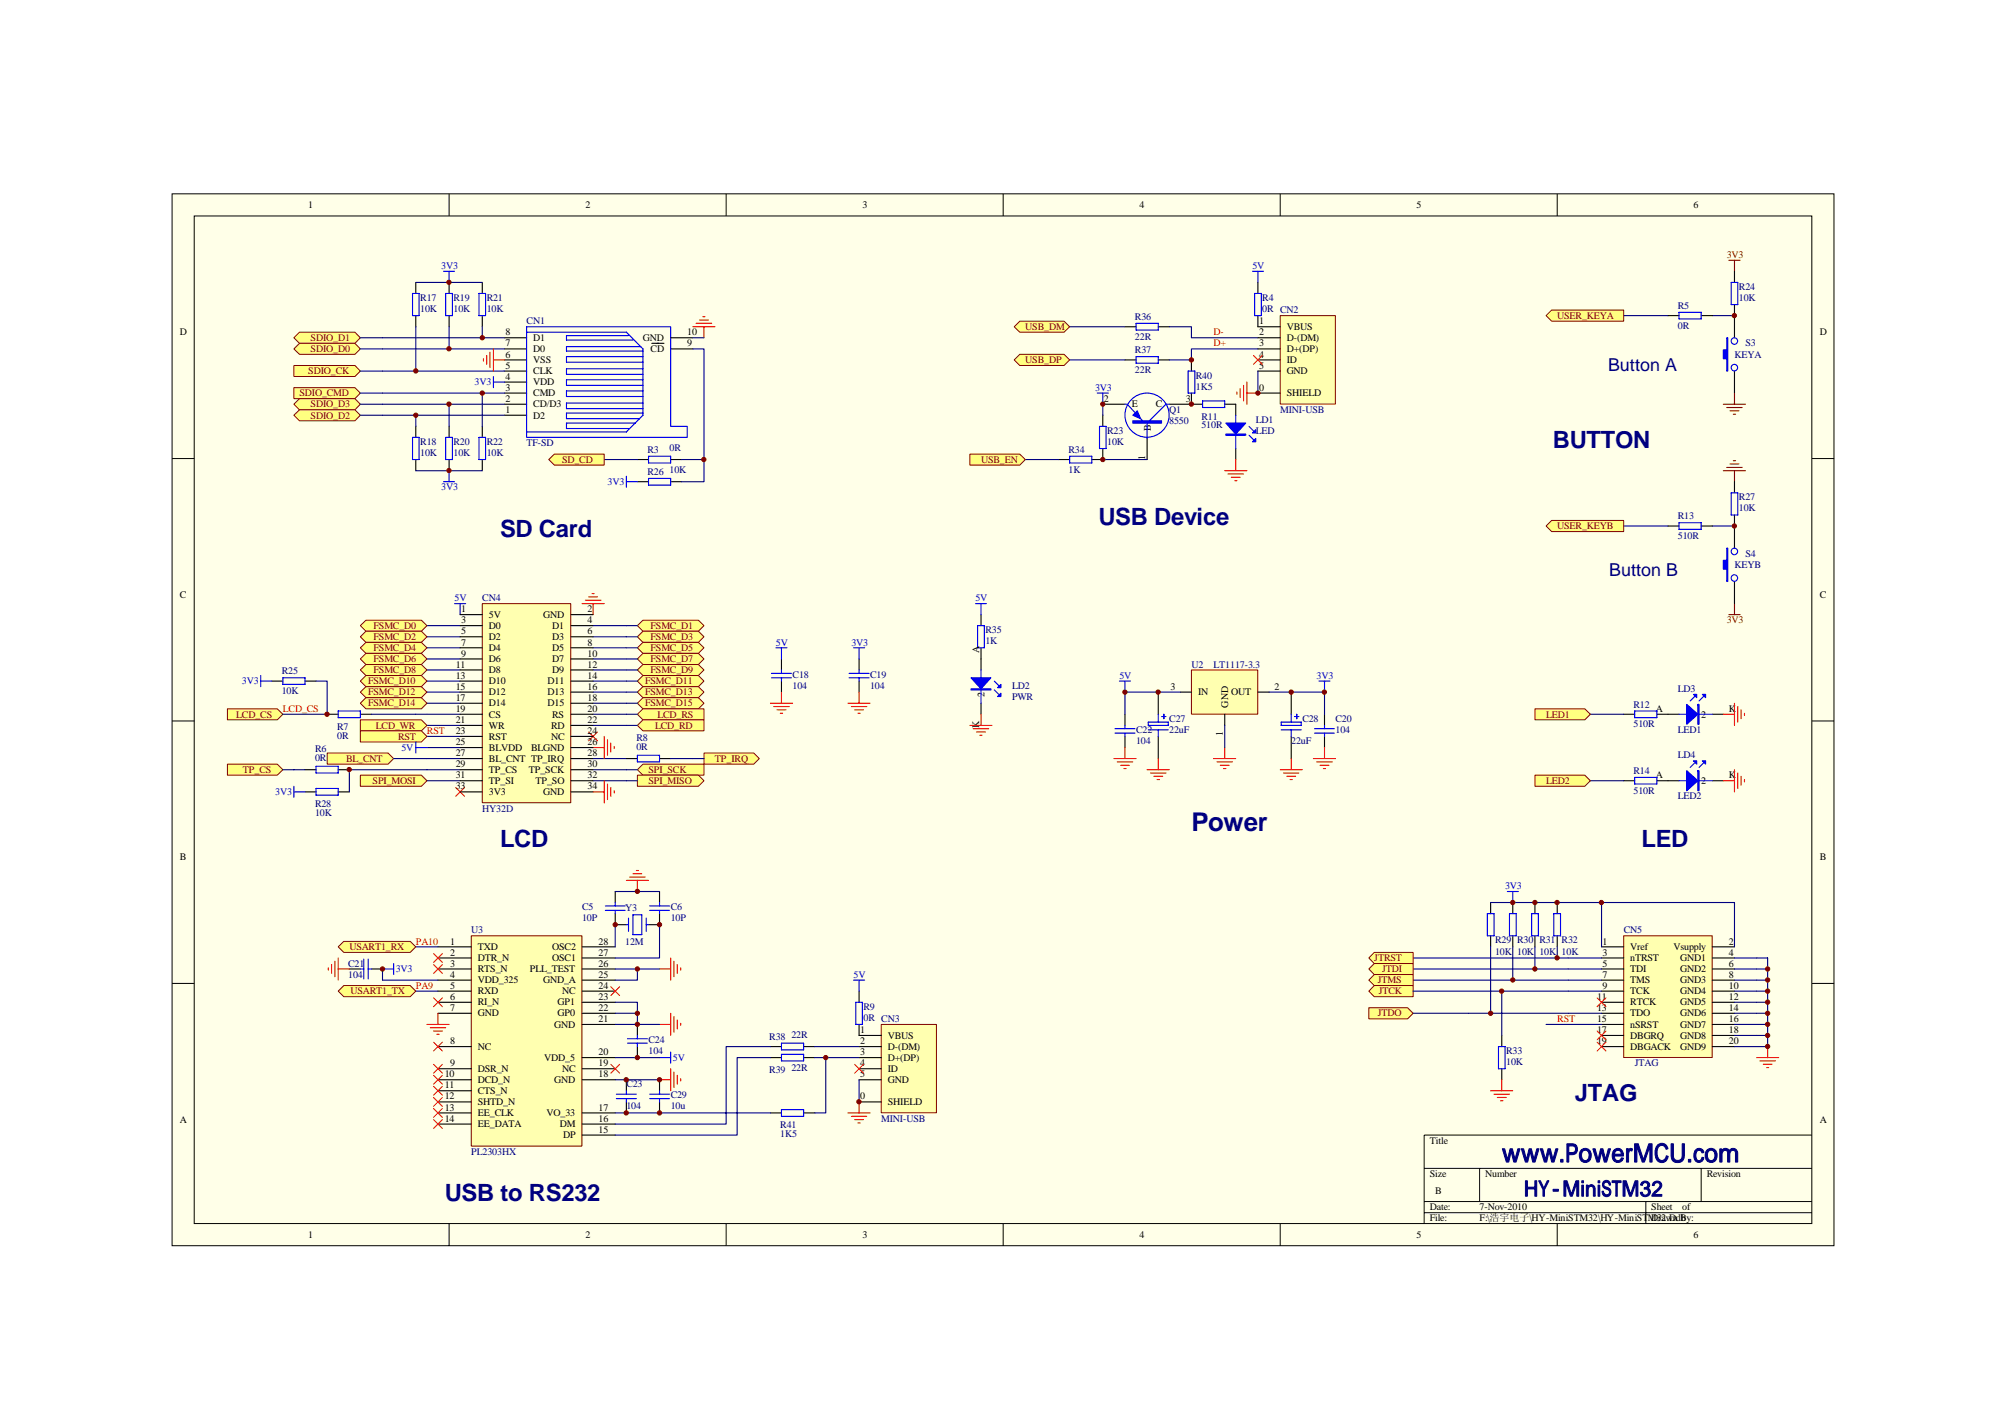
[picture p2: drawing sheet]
<svg xmlns="http://www.w3.org/2000/svg" width="297mm" height="210mm" viewBox="0 0 297 210" stroke-linecap="round" stroke-linejoin="round" font-family="sans-serif">
<path d="M25.5 28.7h246.1v155.8h-246.1z" fill="#ffffe8"/>
<g fill="none" stroke="#000" stroke-width=".15">
<path d="M25.5 28.7h246.1v155.8h-246.1zM28.8 32h239.5v149.2h-239.5zM66.5 28.7v3.3M107.5 28.7v3.3M148.5 28.7v3.3M189.6 28.7v3.3M230.6 28.7v3.3M25.5 67.9h3.3M268.3 67.9h3.3M25.5 106.8h3.3M268.3 106.8h3.3M25.5 145.6h3.3"/>
<path d="M268.3 145.6h3.3M210.9 173h57.4M210.9 177.9h57.4M210.9 179.6h57.4M219.1 173v4.9M243.7 177.9v3.3M251.9 173v4.9M268.3 168.1h-57.4v13.1M66.5 181.2v3.3M107.5 181.2v3.3M148.5 181.2v3.3M189.6 181.2v3.3"/>
<path d="M230.6 181.2v3.3"/>
</g>
<path d="M240.5 138.6h13v18h-13z" fill="#ffffb0"/>
<path d="M240.4 138.6h13.1v18h-13.1z" fill="none" stroke="#800000" stroke-width=".15"/>
<g fill="none" stroke="#000" stroke-width=".16">
<path d="M220.7 133.6v1.7M220.7 138.6v1.6M224 133.6v1.7M224 138.6v1.6M227.3 133.6v1.7M227.3 138.6v1.6M230.6 133.6v1.7M230.6 138.6v1.6M222.4 153.3v1.7M222.4 158.3v1.6M237.1 140.2h3.3M237.1 141.9h3.3"/>
<path d="M237.1 143.5h3.3M237.1 145.1h3.3M237.1 146.8h3.3M237.1 148.4h3.3M237.1 150.1h3.3M237.1 151.7h3.3M237.1 153.3h3.3M237.1 155h3.3M253.6 140.2h3.2M253.6 141.9h3.2M253.6 143.5h3.2M253.6 145.1h3.2"/>
<path d="M253.6 146.8h3.2M253.6 148.4h3.2M253.6 150.1h3.2M253.6 151.7h3.2M253.6 153.3h3.2M253.6 155h3.2"/>
</g>
<g fill="none" stroke="#000080" stroke-width=".16">
<path d="M230.6 133.6h26.2v6.6M237.1 133.6v6.6M209.3 141.9h21.3M209.3 143.5h18M209.3 145.1h14.7M209.3 150.1h8.1M224 140.2v4.9h13.1M227.3 140.2v3.3h9.8M228.9 151.7h8.2M230.6 140.2v1.7h6.5M232.2 146.8h4.9M232.2 150.1h4.9"/>
<path d="M256.8 141.9h4.9v13.1h-4.9M256.8 143.5h4.9M256.8 145.1h4.9M256.8 146.8h4.9M256.8 148.4h4.9M256.8 150.1h4.9M256.8 151.7h4.9M256.8 153.3h4.9"/>
</g>
<path d="M260.1 156.6h3.3M260.6 157.1h2.3M261.1 157.6h1.3M261.6 158.1h.3M261.7 155v1.6" fill="none" stroke="#f00" stroke-width=".16"/>
<path d="M220.2 135.3h1v3.3h-1zM223.2 132h1.6M223.5 135.3h1v3.3h-1zM224 132v1.6M226.8 135.3h1v3.3h-1zM230.1 135.3h1v3.3h-1zM221.9 155h1v3.3h-1z" fill="none" stroke="#00f" stroke-width=".16"/>
<g fill="#ffff80" stroke="#800000" stroke-width=".15">
<path d="M203.5 141h5.8v1.7h-5.8l-.8-.8z" fill-rule="evenodd"/>
<path d="M203.5 142.7h5.8v1.6h-5.8l-.8-.8z" fill-rule="evenodd"/>
<path d="M203.5 144.3h5.8v1.6h-5.8l-.8-.8z" fill-rule="evenodd"/>
<path d="M203.5 145.9h5.8v1.7h-5.8l-.8-.8z" fill-rule="evenodd"/>
<path d="M202.7 149.2h5.7l.9 .9-.9 .8h-5.7z" fill-rule="evenodd"/>
</g>
<path d="M236.5 147.8l1.3 1.3M236.5 152.7l1.3 1.3M236.5 154.3l1.3 1.3M237.8 147.8l-1.3 1.3M237.8 152.7l-1.3 1.3M237.8 154.3l-1.3 1.3" fill="none" stroke="#f00" stroke-width=".15"/>
<g fill="none" stroke="#800000" stroke-width=".16">
<path d="M256 38.5h1.7M256.8 38.5v1.7M255.2 59.9h3.3M256.8 58.2v1.7M255.2 69.7h3.3M255.7 69.2h2.3M255.7 60.3h2.3M256.2 68.7h1.3M256.2 60.8h1.3M256.7 68.2h.3M256.7 61.3h.3M256.8 69.7v1.6"/>
<path d="M256 91h1.7M256.8 89.4v1.6"/>
</g>
<path d="M240.4 46.7h6.6M240.4 77.9h6.6" fill="none" stroke="#000080" stroke-width=".16"/>
<g fill="#ffff80" stroke="#800000" stroke-width=".15">
<path d="M228.9 46.7l.9-.8h10.6v1.7h-10.6z" fill-rule="evenodd"/>
<path d="M228.9 77.9l.9-.8h10.6v1.6h-10.6z" fill-rule="evenodd"/>
</g>
<g fill="none" stroke="#000080" stroke-width=".16">
<path d="M253.6 46.7h3.2M253.6 77.9h3.2M63.2 92.6h4.9M63.2 94.3h4.9M63.2 95.9h4.9M63.2 97.6h4.9M63.2 99.2h4.9M87.8 92.6h4.9M87.8 94.3h4.9M87.8 95.9h4.9M87.8 97.6h4.9M87.8 99.2h4.9"/>
<path d="M61.6 105.8h6.5M63.2 100.9h4.9M63.2 102.5h4.9M63.2 104.1h4.9M63.2 107.4h4.9M63.2 109.1h4.9M63.2 112.3h4.9M63.2 114h4.9M63.2 115.6h4.9M87.8 100.9h4.9M87.8 102.5h4.9M87.8 104.1h4.9"/>
<path d="M87.8 105.8h4.9M87.8 107.4h4.9M87.8 112.3h4.9M87.8 114h4.9M87.8 115.6h4.9M220.7 133.6h9.9M209.3 146.8h22.9M217.4 150.1h14.8M220.7 140.2v9.9M222.4 146.8v6.5"/>
</g>
<path d="M247 46.7h1.6M251.9 46.7h1.7M256.8 40.2v1.6M256.8 45.1v4.9M256.8 54.9v3.3M247 77.9h1.6M251.9 77.9h1.7M256.8 71.3v1.7M256.8 76.3v4.9M256.8 86.1v3.3M40.2 100.9h1.7M45.2 100.9h1.6" fill="none" stroke="#000" stroke-width=".16"/>
<g fill="none" stroke="#00f" stroke-width=".16">
<path d="M248.6 46.2h3.3v1h-3.3zM256.3 41.8h1v3.3h-1zM248.6 77.4h3.3v1h-3.3zM256.3 73h1v3.3h-1zM38.6 100v1.7M38.6 100.9h1.6M41.9 100.4h3.3v.9h-3.3z"/>
<circle cx="256.8" cy="50.5" r=".48"/>
<circle cx="256.8" cy="54.4" r=".48"/>
<circle cx="256.8" cy="85.6" r=".48"/>
<circle cx="256.8" cy="81.7" r=".48"/>
</g>
<g fill="#00f" stroke="#00f" stroke-width=".16">
<path d="M255.7 50h.1v4.9h-.1v-1.8h-.5v-1.3h.5z" fill-rule="evenodd"/>
<path d="M255.7 81.2h.1v4.9h-.1v-1.8h-.5v-1.3h.5z" fill-rule="evenodd"/>
</g>
<g fill="none" stroke="#f00" stroke-width=".16">
<path d="M86.2 89.4h3.3M86.7 88.9h2.3M87.2 88.4h1.3M87.7 87.9h.3M87.8 89.4v1.6M87.8 117.3h1.7M89.5 115.6v3.3M90 116.1v2.3M90.4 116.6v1.3M90.9 117.1v.3M222.4 159.9v1.6M220.7 161.5h3.3"/>
<path d="M221.2 162h2.3M221.7 162.5h1.3M222.2 163h.3"/>
</g>
<path d="M67.3 89.4h1.7M68.1 89.4v1.6" fill="none" stroke="#0000bf" stroke-width=".16"/>
<path d="M48.4 111.5h9.1l.8 .8-.8 .9h-9.1z" fill-rule="evenodd" fill="#ffff80" stroke="#800000" stroke-width=".15"/>
<path d="M58.3 112.3h4.9" fill="none" stroke="#000080" stroke-width=".16"/>
<path d="M33.7 113.2h7.4l.8 .8-.8 .8h-7.4z" fill-rule="evenodd" fill="#ffff80" stroke="#800000" stroke-width=".15"/>
<path d="M45.2 117.3h1.6M45.2 114h1.6M50.1 117.3h1.6M50.1 114h1.6" fill="none" stroke="#000" stroke-width=".16"/>
<path d="M43.5 116.4v1.7M43.5 117.3h1.7M46.8 113.5h3.3v1h-3.3zM46.8 116.8h3.3v1h-3.3z" fill="none" stroke="#00f" stroke-width=".16"/>
<path d="M41.9 114h3.3M63.2 114h-11.5v3.3" fill="none" stroke="#000080" stroke-width=".16"/>
<path d="M53.4 114.8h9l.8 .8-.8 .8h-9z" fill-rule="evenodd" fill="#ffff80" stroke="#800000" stroke-width=".15"/>
<path d="M92.7 112.3h1.7M97.7 112.3h1.6" fill="none" stroke="#000" stroke-width=".16"/>
<path d="M94.4 111.8h3.3v1h-3.3z" fill="none" stroke="#00f" stroke-width=".16"/>
<g fill="#ffff80" stroke="#800000" stroke-width=".15">
<path d="M104.2 111.5h7.4l.8 .8-.8 .9h-7.4z" fill-rule="evenodd"/>
<path d="M94.4 114l.8-.8h9v1.6h-9z" fill-rule="evenodd"/>
<path d="M94.4 114.8h9l.8 .8-.8 .8h-9z" fill-rule="evenodd"/>
</g>
<path d="M92.7 115.6h1.7M92.7 114h1.7" fill="none" stroke="#000080" stroke-width=".16"/>
<path d="M33.7 105h7.4l.8 .8-.8 .8h-7.4z" fill-rule="evenodd" fill="#ffff80" stroke="#800000" stroke-width=".15"/>
<path d="M48.4 105.8h1.7M53.4 105.8h1.6" fill="none" stroke="#000" stroke-width=".16"/>
<path d="M50.1 105.3h3.3v1h-3.3z" fill="none" stroke="#00f" stroke-width=".16"/>
<g fill="#ffff80" stroke="#800000" stroke-width=".15">
<path d="M53.4 92.6l.8-.8h8.2l.8 .8-.8 .9h-8.2z" fill-rule="evenodd"/>
<path d="M54.2 93.5h8.2l.8 .8-.8 .8h-8.2l-.8-.8z" fill-rule="evenodd"/>
<path d="M53.4 95.9l.8-.8h8.2l.8 .8-.8 .9h-8.2z" fill-rule="evenodd"/>
<path d="M53.4 97.6l.8-.8h8.2l.8 .8-.8 .8h-8.2z" fill-rule="evenodd"/>
<path d="M53.4 99.2l.8-.8h8.2l.8 .8-.8 .8h-8.2z" fill-rule="evenodd"/>
<path d="M53.4 100.9l.8-.9h8.2l.8 .9-.8 .8h-8.2z" fill-rule="evenodd"/>
<path d="M53.4 102.5l.8-.8h8.2l.8 .8-.8 .8h-8.2z" fill-rule="evenodd"/>
<path d="M54.2 103.3h8.2l.8 .8-.8 .9h-8.2l-.8-.9z" fill-rule="evenodd"/>
<path d="M94.4 92.6l.8-.8h8.2l.8 .8-.8 .9h-8.2z" fill-rule="evenodd"/>
<path d="M94.4 94.3l.8-.8h8.2l.8 .8-.8 .8h-8.2z" fill-rule="evenodd"/>
<path d="M94.4 95.9l.8-.8h8.2l.8 .8-.8 .9h-8.2z" fill-rule="evenodd"/>
<path d="M94.4 97.6l.8-.8h8.2l.8 .8-.8 .8h-8.2z" fill-rule="evenodd"/>
<path d="M94.4 99.2l.8-.8h8.2l.8 .8-.8 .8h-8.2z" fill-rule="evenodd"/>
<path d="M94.4 100.9l.8-.9h8.2l.8 .9-.8 .8h-8.2z" fill-rule="evenodd"/>
<path d="M94.4 102.5l.8-.8h8.2l.8 .8-.8 .8h-8.2z" fill-rule="evenodd"/>
<path d="M95.2 103.3h8.2l.8 .8-.8 .9h-8.2l-.8-.9z" fill-rule="evenodd"/>
<path d="M94.4 105.8l.8-.8h9v1.6h-9z" fill-rule="evenodd"/>
<path d="M94.4 107.4l.8-.8h9v1.6h-9z" fill-rule="evenodd"/>
<path d="M53.4 106.6h9l.8 .8-.8 .8h-9z" fill-rule="evenodd"/>
<path d="M53.4 108.2h9l.8 .9-.8 .8h-9z" fill-rule="evenodd"/>
</g>
<g fill="none" stroke="#000080" stroke-width=".16">
<path d="M102.6 51.7h1.6v16.4h-3.3M102.6 50h1.6M89.5 68.1h4.9M92.7 92.6h1.7M92.7 94.3h1.7M92.7 95.9h1.7M92.7 97.6h1.7M92.7 99.2h1.7M46.8 100.9h1.6v4.9h-6.5M55 105.8h6.6M63.2 110.7h4.9M92.7 105.8h1.7"/>
<path d="M92.7 100.9h1.7M92.7 102.5h1.7M92.7 104.1h1.7M92.7 107.4h1.7M102.6 112.3h1.6"/>
</g>
<path d="M102.6 48.4h3.3M103.1 47.9h2.3M103.6 47.4h1.3M104.1 46.9h.3M104.2 48.4v1.6M87.8 110.7h1.7M89.5 109.1v3.2M90 109.5v2.3M90.4 110v1.4M90.9 110.5v.3" fill="none" stroke="#f00" stroke-width=".16"/>
<g fill="none" stroke="#00f" stroke-width=".16">
<path d="M78 48.4h21.3v14.7h2.5v1.7h-23.8zM78 49.2h14.7l2.5 2.5v9.8l-2.5 2.5h-14.7M93.1 49.7h-9.2v.7h9.8M94.9 51.3h-11v.7h11.3M95.2 52.8h-11.3v.8h11.3M95.2 54.6h-11.3v.8h11.3M95.2 56.2h-11.3v.9h11.3M95.2 57.9h-11.3v.8h11.3M95.2 59.7h-11.3v.8h11.3M94.1 62.7h-10.2v.8h9.2M95.2 61.2h-11.3v.8h10.8M96 67.6h3.3v1h-3.3z"/>
<path d="M61.6 109.9v1.6M61.6 110.7h1.6"/>
</g>
<path d="M87.2 108.4l1.3 1.3M88.5 108.4l-1.3 1.3" fill="none" stroke="#f00" stroke-width=".15"/>
<g fill="none" stroke="#000" stroke-width=".16">
<path d="M74.7 59.9h3.3M74.7 58.2h3.3M74.7 56.6h3.3M74.7 54.9h3.3M74.7 53.3h3.3M74.7 51.7h3.3M74.7 50h3.3M96.5 50.8h1.8M99.3 51.7h3.3M99.3 50h3.3M74.7 61.5h3.3M94.4 68.1h1.6"/>
<path d="M99.3 68.1h1.6"/>
</g>
<path d="M81.3 68.1l.8-.9h7.4v1.7h-7.4z" fill-rule="evenodd" fill="#ffff80" stroke="#800000" stroke-width=".15"/>
<path d="M94.4 71.3h1.6M99.3 71.3h1.6" fill="none" stroke="#000" stroke-width=".16"/>
<path d="M92.7 70.5v1.7M92.7 71.3h1.7M96 70.8h3.3v1h-3.3z" fill="none" stroke="#00f" stroke-width=".16"/>
<path d="M104.2 68.1v3.2h-3.3" fill="none" stroke="#000080" stroke-width=".16"/>
<g fill="#ffff80" stroke="#800000" stroke-width=".15">
<path d="M43.5 50l.8-.8h8.3l.8 .8-.8 .8h-8.3z" fill-rule="evenodd"/>
<path d="M44.3 50.8h8.3l.8 .9-.8 .8h-8.3l-.8-.8z" fill-rule="evenodd"/>
<path d="M43.5 54.1h9.1l.8 .8-.8 .9h-9.1z" fill-rule="evenodd"/>
<path d="M43.5 57.4h9.1l.8 .8-.8 .8h-9.1z" fill-rule="evenodd"/>
<path d="M43.5 59.9l.8-.9h8.3l.8 .9-.8 .8h-8.3z" fill-rule="evenodd"/>
<path d="M43.5 61.5l.8-.8h8.3l.8 .8-.8 .8h-8.3z" fill-rule="evenodd"/>
</g>
<g fill="none" stroke="#000080" stroke-width=".16">
<path d="M53.4 50h21.3M53.4 51.7h21.3M53.4 54.9h21.3M53.4 58.2h21.3M53.4 59.9h21.3M61.6 41.8h9.8M61.6 48.4v6.5M66.5 48.4v3.3M66.5 59.9v3.2M71.4 48.4v1.6M71.4 58.2v4.9M173.1 48.4h3.3v1.6h9.9"/>
<path d="M186.3 51.7h-9.9v1.6h-3.3M53.4 61.5h21.3M61.6 69.7h9.8M61.6 61.5v1.6M151.8 68.1h4.9"/>
</g>
<g fill="none" stroke="#000" stroke-width=".16">
<path d="M61.6 41.8v1.7M61.6 46.7v1.7M66.5 41.8v1.7M66.5 46.7v1.7M71.4 41.8v1.7M71.4 46.7v1.7M163.3 59.9h3.3M166.6 48.4h1.6M166.6 53.3h1.6M171.5 48.4h1.6M171.5 53.3h1.6M176.4 53.3v1.6"/>
<path d="M176.4 58.2v1.7h-3.3M61.6 63.1v1.7M61.6 68.1v1.6M66.5 63.1v1.7M66.5 68.1v1.6M71.4 63.1v1.7M71.4 68.1v1.6M156.7 68.1h1.7M161.7 68.1h1.6M169.9 64.8v3.3"/>
</g>
<g fill="none" stroke="#00f" stroke-width=".16">
<path d="M61.1 43.5h1v3.2h-1zM65.7 40.2h1.6M66 43.5h1v3.2h-1zM66.5 40.2v1.6M70.9 43.5h1v3.2h-1zM73.1 55.8v1.6M73.1 56.6h1.6M162.5 58.2h1.6M163.3 58.2v1.7M166.6 59.9h.3l2.3 2.4M168.2 47.9h3.3v1h-3.3zM168.2 52.8h3.3v1h-3.3z"/>
<path d="M173.1 59.9h-.4l-2.5 2.4M175.9 54.9h1v3.3h-1zM185.5 40.2h1.6M186.3 40.2v1.6M61.1 64.8h1v3.3h-1zM65.7 71.3h1.6M66 64.8h1v3.3h-1zM66.5 69.7v1.6M70.9 64.8h1v3.3h-1zM158.4 67.6h3.3v1h-3.3zM169.9 62.7v2.2"/>
<circle cx="169.8" cy="61.5" r="3.3"/>
</g>
<path d="M71.6 53.1v.4M72.1 52.6v1.4M72.6 52.2v2.2M73.1 51.7v3.2M73.1 53.3h1.6M183.2 58.1v.3M183.6 57.6v1.3M184.1 57.1v2.3M184.6 56.6v3.3M184.6 58.2h1.7" fill="none" stroke="#f00" stroke-width=".16"/>
<g fill="#00f" stroke="#00f" stroke-width=".16">
<path d="M167.7 61.5l.7-.7 .5 1.2z"/>
<path d="M167.7 62.3h4.3v.4h-4.3z" fill-rule="evenodd"/>
</g>
<path d="M143.6 67.2h7.4l.8 .9-.8 .8h-7.4z" fill-rule="evenodd" fill="#ffff80" stroke="#800000" stroke-width=".15"/>
<path d="M176.4 59.9h1.7M181.4 59.9h1.6v1.6M163.3 61.5v1.6M163.3 66.4v1.7M183 66.4v1.7" fill="none" stroke="#000" stroke-width=".16"/>
<path d="M178.1 59.4h3.3v.9h-3.3zM162.8 63.1h1v3.3h-1zM183 61.5v4.9M185 64.5l.6 .6M185 63.1l.6 .7" fill="none" stroke="#00f" stroke-width=".16"/>
<path d="M158.4 48.4h8.2M158.4 53.3h8.2M163.3 59.9v1.6M163.3 68.1h6.6" fill="none" stroke="#000080" stroke-width=".16"/>
<g fill="#00f" stroke="#00f" stroke-width=".16">
<path d="M181.5 62.7h3l-1.5 1.6z"/>
<path d="M185.9 64.9v.5h-.4z"/>
<path d="M185.9 63.6v.5h-.4z"/>
<path d="M181.5 64.3h3v.2h-3z" fill-rule="evenodd"/>
</g>
<path d="M181.4 69.7h3.2M181.8 70.2h2.3M182.3 70.7h1.3M182.8 71.2h.4M183 68.1v1.6" fill="none" stroke="#f00" stroke-width=".16"/>
<g fill="#ffff80" stroke="#800000" stroke-width=".15">
<path d="M151 47.6h6.6l.8 .8-.8 .8h-6.6l-.8-.8z" fill-rule="evenodd"/>
<path d="M150.2 53.3l.8-.8h6.6l.8 .8-.8 .8h-6.6z" fill-rule="evenodd"/>
</g>
<path d="M189.6 46.8h8.1v13h-8.1z" fill="#ffffb0"/>
<path d="M189.6 46.7h8.1v13.1h-8.1z" fill="none" stroke="#800000" stroke-width=".15"/>
<path d="M186.3 48.4h3.3M186.3 50h3.3M186.3 51.7h3.3M186.3 53.3h3.3M186.3 54.9h3.3M186.3 58.2h3.3M240.4 105.8h1.7M245.3 105.8h3.3M253.6 105.8h1.6" fill="none" stroke="#000" stroke-width=".16"/>
<path d="M186.3 54.9v3.3M235.5 105.8h4.9" fill="none" stroke="#000080" stroke-width=".16"/>
<path d="M185.6 52.6l1.3 1.4M186.9 52.6l-1.3 1.4" fill="none" stroke="#f00" stroke-width=".15"/>
<path d="M242.1 105.3h3.2v1h-3.2zM248.6 105.8h5M250.9 103.1l-.6 .7M252.2 103.1l-.6 .7" fill="none" stroke="#00f" stroke-width=".16"/>
<g fill="#00f" stroke="#00f" stroke-width=".16">
<path d="M249.8 104.3l1.6 1.5-1.6 1.5z"/>
<path d="M252.1 102.8h.5v.5z"/>
<path d="M250.8 102.8h.4v.5z"/>
<path d="M251.4 104.3h.2v3h-.2z" fill-rule="evenodd"/>
</g>
<path d="M255.2 105.8h1.6M256.8 104.1v3.3M257.3 104.6v2.3M257.8 105.1v1.3M258.3 105.6v.3" fill="none" stroke="#f00" stroke-width=".16"/>
<path d="M227.3 105h7.4l.8 .8-.8 .8h-7.4z" fill-rule="evenodd" fill="#ffff80" stroke="#800000" stroke-width=".15"/>
<path d="M240.4 115.6h1.7M245.3 115.6h3.3M253.6 115.6h1.6" fill="none" stroke="#000" stroke-width=".16"/>
<path d="M242.1 115.1h3.2v1h-3.2zM248.6 115.6h5M250.9 113l-.6 .6M252.2 113l-.6 .6" fill="none" stroke="#00f" stroke-width=".16"/>
<g fill="#00f" stroke="#00f" stroke-width=".16">
<path d="M249.8 114.1l1.6 1.5-1.6 1.5z"/>
<path d="M252.1 112.7h.5v.5z"/>
<path d="M250.8 112.7h.4v.5z"/>
<path d="M251.4 114.1h.2v3h-.2z" fill-rule="evenodd"/>
</g>
<path d="M255.2 115.6h1.6M256.8 114v3.3M257.3 114.5v2.3M257.8 115v1.3M258.3 115.4v.4" fill="none" stroke="#f00" stroke-width=".16"/>
<path d="M235.5 115.6h4.9" fill="none" stroke="#000080" stroke-width=".16"/>
<path d="M227.3 114.8h7.4l.8 .8-.8 .8h-7.4z" fill-rule="evenodd" fill="#ffff80" stroke="#800000" stroke-width=".15"/>
<path d="M67.5 116.6l1.3 1.3M68.8 116.6l-1.3 1.3" fill="none" stroke="#f00" stroke-width=".15"/>
<path d="M71.4 89.4h13.1v29.5h-13.1z" fill="#ffffb0"/>
<path d="M71.4 89.4h13.1v29.5h-13.1z" fill="none" stroke="#800000" stroke-width=".15"/>
<g fill="none" stroke="#000" stroke-width=".16">
<path d="M68.1 91h3.3M68.1 92.6h3.3M68.1 94.3h3.3M68.1 95.9h3.3M68.1 97.6h3.3M68.1 99.2h3.3M84.5 91h3.3M84.5 92.6h3.3M84.5 94.3h3.3M84.5 95.9h3.3M84.5 97.6h3.3M84.5 99.2h3.3"/>
<path d="M68.1 100.9h3.3M68.1 102.5h3.3M68.1 104.1h3.3M68.1 105.8h3.3M68.1 107.4h3.3M68.1 109.1h3.3M68.1 110.7h3.3M68.1 112.3h3.3M68.1 114h3.3M68.1 115.6h3.3M68.1 117.3h3.3M84.5 100.9h3.3"/>
<path d="M84.5 102.5h3.3M84.5 104.1h3.3M84.5 105.8h3.3M84.5 107.4h3.3M84.5 109.1h3.3M84.5 110.7h3.3M84.5 112.3h3.3M84.5 114h3.3M84.5 115.6h3.3M84.5 117.3h3.3"/>
</g>
<path d="M99.3 112.3h3.3" fill="none" stroke="#000080" stroke-width=".16"/>
<path d="M176.4 99.2h9.8v6.5h-9.8z" fill="#ffffb0"/>
<path d="M176.4 99.2h9.8v6.5h-9.8z" fill="none" stroke="#800000" stroke-width=".15"/>
<g fill="none" stroke="#000" stroke-width=".16">
<path d="M115.7 97.6v1.6M127.2 97.6v1.6M145.3 91v1.6M145.3 95.9v3.3M115.7 100.9v1.6M127.2 100.9v1.6M145.3 104.1v1.7M166.6 105.8v1.6M166.6 109.1v1.6M171.5 102.5v3.3M171.5 109.1v3.2M174.8 102.5h1.6"/>
<path d="M181.4 105.8v1.6M186.3 102.5h1.6M191.2 102.5v3.3M191.2 109.1v3.2M196.1 105.8v1.6M196.1 109.1v1.6"/>
</g>
<g fill="none" stroke="#00f" stroke-width=".16">
<path d="M114.2 99.7h3M114.9 95.9h1.6M115.7 95.9v1.7M115.7 99.2v.5M125.7 99.7h3M126.4 95.9h1.6M127.2 95.9v1.7M127.2 99.2v.5M144.4 89.4h1.7M144.8 92.6h1v3.3h-1zM145.3 89.4v1.6M145.3 99.2v4.9"/>
<path d="M114.2 100.4h3M115.7 100.4v.5M125.7 100.4h3M127.2 100.4v.5M147.2 102.2l.7 .6M147.2 100.9l.7 .6M165.1 108.6h3M165.1 107.9h3M165.8 100.9h1.6M166.6 100.9v1.6M166.6 107.4v.5M166.6 108.6v.5"/>
<path d="M170 106.9h3v.5h-3zM170 108.1h3M171.5 105.8v1.1M171.5 108.1v1M172 106.1h.7M172.3 105.8v.6M189.7 108.1h3M189.7 106.9h3v.5h-3zM191.2 105.8v1.1M191.2 108.1v1M191.7 106.1h.6M192 105.8v.6"/>
<path d="M194.6 108.6h3M194.6 107.9h3M195.3 100.9h1.6M196.1 100.9v1.6M196.1 107.4v.5M196.1 108.6v.5"/>
</g>
<g fill="none" stroke="#f00" stroke-width=".16">
<path d="M114.1 104.1h3.3M114.6 104.6h2.3M115.1 105.1h1.3M115.5 105.6h.4M115.7 102.5v1.6M125.6 104.1h3.2M126.1 104.6h2.3M126.6 105.1h1.3M127 105.6h.4M127.2 102.5v1.6M143.6 107.4h3.3M144.1 107.9h2.3"/>
<path d="M144.6 108.4h1.3M145.1 108.9h.3M145.3 105.8v1.6M164.9 112.3h3.3M165.4 112.8h2.3M165.9 113.3h1.3M166.4 113.8h.3M166.6 110.7v1.6M169.9 114h3.2M170.4 114.5h2.3M170.9 115h1.3M171.3 115.4h.4"/>
<path d="M171.5 112.3v1.7M179.7 112.3h3.3M180.2 112.8h2.3M180.7 113.3h1.3M181.2 113.8h.3M181.4 110.7v1.6M189.6 114h3.2M190.1 114.5h2.2M190.5 115h1.4M191 115.4h.4M191.2 112.3v1.7M194.5 112.3h3.3"/>
<path d="M195 112.8h2.3M195.5 113.3h1.3M196 113.8h.3M196.1 110.7v1.6"/>
</g>
<path d="M174.8 102.5h-8.2v3.3M181.4 107.4v3.3M187.9 102.5h8.2v3.3" fill="none" stroke="#000080" stroke-width=".16"/>
<g fill="#00f" stroke="#00f" stroke-width=".16">
<path d="M143.8 100.4h2.9l-1.4 1.6z"/>
<path d="M148.2 102.7v.4h-.5z"/>
<path d="M148.2 101.3v.5h-.5z"/>
<path d="M143.8 102h2.9v.2h-2.9z" fill-rule="evenodd"/>
</g>
<g fill="#800000" stroke="#800000" stroke-width=".15">
<circle cx="256.8" cy="46.7" r=".32"/>
<circle cx="256.8" cy="77.9" r=".32"/>
<circle cx="66.5" cy="69.7" r=".32"/>
<circle cx="66.5" cy="59.8" r=".32"/>
<circle cx="104.2" cy="68" r=".32"/>
<circle cx="66.5" cy="41.8" r=".32"/>
<circle cx="61.6" cy="54.9" r=".32"/>
<circle cx="66.5" cy="51.6" r=".32"/>
<circle cx="71.4" cy="50" r=".32"/>
<circle cx="71.4" cy="58.2" r=".32"/>
<circle cx="61.6" cy="61.5" r=".32"/>
<circle cx="176.4" cy="53.3" r=".32"/>
<circle cx="176.4" cy="59.8" r=".32"/>
<circle cx="186.3" cy="58.2" r=".32"/>
<circle cx="163.3" cy="59.8" r=".32"/>
<circle cx="163.3" cy="68" r=".32"/>
</g>
<path d="M69.8 138.6h16.4v31.1h-16.4z" fill="#ffffb0"/>
<path d="M69.8 138.6h16.4v31.1h-16.4z" fill="none" stroke="#800000" stroke-width=".15"/>
<g fill="none" stroke="#000" stroke-width=".16">
<path d="M91.1 135.3v1.6h1.6M91.1 132v1.6M97.7 135.3v1.6h-1.7M97.7 132v1.6M51.7 143.5h1.7M55 143.5h1.6M64.9 140.2h4.9M64.9 141.9h4.9M64.9 143.5h4.9M64.9 145.1h4.9M64.9 146.8h4.9M64.9 148.4h4.9"/>
<path d="M64.9 150.1h4.9M64.9 155h4.9M64.9 158.3h4.9M64.9 159.9h4.9M86.2 140.2h4.9M86.2 141.9h4.9M86.2 143.5h4.9M86.2 145.1h4.9M86.2 146.8h4.9M86.2 148.4h4.9M86.2 150.1h4.9M86.2 158.3h4.9"/>
<path d="M86.2 159.9h4.9M86.2 156.6h4.9M86.2 151.7h4.9M92.7 159.9v1.6M94.4 151.7v1.6M94.4 155v1.6M97.7 159.9v1.6M64.9 161.5h4.9M64.9 163.2h4.9M64.9 164.8h4.9M64.9 166.5h4.9M86.2 164.8h4.9"/>
<path d="M86.2 166.5h4.9M86.2 168.1h4.9M92.7 163.2v1.6M97.7 163.2v1.6"/>
</g>
<g fill="none" stroke="#00f" stroke-width=".16">
<path d="M89.6 134.2h3M89.6 134.8h3M91.1 133.6v.6M91.1 134.8v.5M92.7 136.9h.4M93.1 136v1.9M93.7 135.5h1.3v2.9h-1.3zM95.7 136v1.9M95.7 136.9h.3M96.2 134.2h2.9M96.2 134.8h2.9M97.7 133.6v.6"/>
<path d="M97.7 134.8v.5M53.4 143.5h.5M53.9 142v3M54.5 143.5h.5M54.5 142v3M56.6 143.5h1.7M58.3 142.7v1.6M92.9 154.5h3M92.9 153.8h3M94.4 153.3v.5M94.4 154.5v.5M97.7 156.6h1.6"/>
<path d="M99.3 155.8v1.6M91.3 162.7h2.9M91.3 162h2.9M92.7 161.5v.5M92.7 162.7v.5M96.2 162.7h2.9M96.2 162h2.9M97.7 161.5v.5M97.7 162.7v.5"/>
</g>
<g fill="none" stroke="#000080" stroke-width=".16">
<path d="M91.1 132h6.6M91.1 136.9v3.3M97.7 136.9v5h-6.6M56.6 145.1h8.3M61.6 146.8h3.3M61.6 140.2h3.3M91.1 148.4h3.3v3.3M91.1 143.5h6.6M91.1 150.1h3.3M91.1 151.7h6.6M91.1 156.6h6.6M91.1 159.9h6.6"/>
<path d="M94.4 143.5v1.6h-3.3M91.1 164.8h6.6"/>
</g>
<g fill="none" stroke="#f00" stroke-width=".16">
<path d="M92.7 130.4h3.3M93.2 129.9h2.3M93.7 129.4h1.3M94.2 128.9h.3M94.4 130.4v1.6M48.6 143.3v.4M49.1 142.8v1.3M49.6 142.3v2.3M50.1 143.5h1.6M50.1 141.9v3.2M97.7 143.5h1.6M97.7 151.7h1.6"/>
<path d="M97.7 159.9h1.6M99.3 141.9v3.2M99.3 150.1v3.2M99.3 158.3v3.2M99.8 142.3v2.3M99.8 150.5v2.3M99.8 158.7v2.3M100.3 142.8v1.3M100.3 151v1.4M100.3 159.2v1.3M100.8 143.3v.4M100.8 151.5v.3"/>
<path d="M100.8 159.7v.4"/>
</g>
<g fill="none" stroke="#f00" stroke-width=".15">
<path d="M64.2 154.3l1.3 1.3M64.2 157.6l1.3 1.3M64.2 159.2l1.3 1.3M64.2 147.8l1.3 1.3M64.2 142.8l1.3 1.3M64.2 141.2l1.3 1.3M65.5 154.3l-1.3 1.3M65.5 157.6l-1.3 1.3M65.5 159.2l-1.3 1.3M65.5 147.8l-1.3 1.3M65.5 142.8l-1.3 1.3M65.5 141.2l-1.3 1.3"/>
<path d="M90.4 146.1l1.4 1.3M90.4 157.6l1.4 1.3M91.8 146.1l-1.4 1.3M91.8 157.6l-1.4 1.3M64.2 160.9l1.3 1.3M64.2 162.5l1.3 1.3M64.2 164.1l1.3 1.4M64.2 165.8l1.3 1.3M65.5 160.9l-1.3 1.3M65.5 162.5l-1.3 1.3M65.5 164.1l-1.3 1.4M65.5 165.8l-1.3 1.3"/>
</g>
<path d="M130.5 151.7h8.2v13.1h-8.2z" fill="#ffffb0"/>
<path d="M130.5 151.7h8.2v13.1h-8.2z" fill="none" stroke="#800000" stroke-width=".15"/>
<g fill="none" stroke="#000" stroke-width=".16">
<path d="M186.3 41.8v1.7M186.3 46.7v1.7M114.1 155h1.6M114.1 156.6h1.6M119 155h1.6M119 156.6h1.6M127.2 151.7v1.6h3.3M127.2 155h3.3M127.2 156.6h3.3M127.2 158.3h3.3M127.2 159.9h3.3M127.2 146.8v1.6"/>
<path d="M114.1 164.8h1.6M119 164.8h1.6M127.2 163.2h3.3"/>
</g>
<path d="M185.8 43.5h1v3.2h-1zM115.7 154.5h3.3v1h-3.3zM115.7 156.1h3.3v1h-3.3zM126.4 145.1h1.6M126.7 148.4h1v3.3h-1zM127.2 145.1v1.7M115.7 164.3h3.3v1h-3.3z" fill="none" stroke="#00f" stroke-width=".16"/>
<path d="M63.2 151.7h3.3M63.7 152.2h2.3M64.2 152.7h1.3M64.7 153.2h.3M64.9 150.1v1.6M125.6 164.8h3.2M126.1 165.3h2.3M126.6 165.8h1.3M127 166.3h.4M127.2 163.2v1.6" fill="none" stroke="#f00" stroke-width=".16"/>
<g fill="#800000" stroke="#800000" stroke-width=".15">
<circle cx="51.7" cy="114" r=".32"/>
<circle cx="48.4" cy="105.8" r=".32"/>
<circle cx="97.7" cy="136.9" r=".32"/>
<circle cx="91.1" cy="136.9" r=".32"/>
<circle cx="94.4" cy="132" r=".32"/>
<circle cx="94.4" cy="143.5" r=".32"/>
<circle cx="94.4" cy="151.7" r=".32"/>
<circle cx="94.4" cy="150" r=".32"/>
<circle cx="94.4" cy="156.6" r=".32"/>
<circle cx="92.7" cy="159.9" r=".32"/>
<circle cx="92.7" cy="164.8" r=".32"/>
<circle cx="97.7" cy="159.9" r=".32"/>
<circle cx="97.7" cy="164.8" r=".32"/>
<circle cx="122.3" cy="156.6" r=".32"/>
</g>
<path d="M114.1 155h-6.6v11.5h-16.4M114.1 156.6h-4.9v11.5h-18.1M120.6 155h6.6M120.6 156.6h6.6M122.3 156.6v8.2h-1.7M127.2 159.9v3.3M97.7 164.8h16.4" fill="none" stroke="#000080" stroke-width=".16"/>
<path d="M126.6 157.6l1.3 1.3M127.9 157.6l-1.3 1.3" fill="none" stroke="#f00" stroke-width=".15"/>
<path d="M50.1 140.2l.8-.8h9.8l.9 .8-.9 .8h-9.8z" fill-rule="evenodd" fill="#ffff80" stroke="#800000" stroke-width=".15"/>
<path d="M56.6 143.5v1.6" fill="none" stroke="#000080" stroke-width=".16"/>
<circle cx="56.6" cy="143.5" r=".32" fill="#800000" stroke="#800000" stroke-width=".15"/>
<path d="M50.1 146.8l.8-.9h9.8l.9 .9-.9 .8h-9.8z" fill-rule="evenodd" fill="#ffff80" stroke="#800000" stroke-width=".15"/>
<g fill="#800000" stroke="#800000" stroke-width=".15">
<circle cx="261.7" cy="151.7" r=".32"/>
<circle cx="261.7" cy="155" r=".32"/>
<circle cx="261.7" cy="143.5" r=".32"/>
<circle cx="261.7" cy="145.1" r=".32"/>
<circle cx="261.7" cy="146.8" r=".32"/>
<circle cx="261.7" cy="148.4" r=".32"/>
<circle cx="261.7" cy="150" r=".32"/>
<circle cx="261.7" cy="153.3" r=".32"/>
<circle cx="230.6" cy="133.6" r=".32"/>
<circle cx="227.3" cy="133.6" r=".32"/>
<circle cx="224" cy="133.6" r=".32"/>
<circle cx="230.6" cy="141.8" r=".32"/>
<circle cx="227.3" cy="143.5" r=".32"/>
<circle cx="224" cy="145.1" r=".32"/>
<circle cx="237.1" cy="133.6" r=".32"/>
<circle cx="220.7" cy="150" r=".32"/>
<circle cx="222.3" cy="146.8" r=".32"/>
<circle cx="166.6" cy="102.5" r=".32"/>
<circle cx="191.2" cy="102.5" r=".32"/>
<circle cx="196.1" cy="102.5" r=".32"/>
<circle cx="127.2" cy="163.2" r=".32"/>
<circle cx="171.5" cy="102.5" r=".32"/>
</g>
<g font-size="3.8" fill="#000080">
<text x="176.4" y="123">Power</text>
<text x="222.4" y="172.1">www.PowerMCU.com</text>
</g>
<g font-size="3.5" fill="#000080">
<text x="229.9" y="66.3">BUTTON</text>
<text x="162.6" y="77.8">USB Device</text>
<text x="74" y="79.5">SD Card</text>
<text x="74" y="125.4">LCD</text>
<text x="243.1" y="125.4">LED</text>
<text x="233.2" y="163.1">JTAG</text>
<text x="65.8" y="177.8">USB to RS232</text>
</g>
<text font-size="3.2" fill="#000080" x="225.7" y="177.1">HY-MiniSTM32</text>
<g font-size="2.6" fill="#000080">
<text x="238.1" y="55">Button A</text>
<text x="238.3" y="85.3">Button B</text>
</g>
<g font-size="1.5">
<text x="45.7" y="30.8">1</text>
<text x="86.7" y="30.8">2</text>
<text x="127.7" y="30.8">3</text>
<text x="168.7" y="30.8">4</text>
<text x="209.7" y="30.8">5</text>
<text x="250.8" y="30.8">6</text>
<text x="26.6" y="49.7">D</text>
<text x="74.9" y="53">6</text>
<text x="74.9" y="51.3">7</text>
<text x="74.9" y="49.7">8</text>
<text x="79" y="53.8">VSS</text>
<text x="79" y="52.1">D0</text>
<text x="79" y="50.5">D1</text>
<text x="95.2" y="50.5">GND</text>
<text x="96.3" y="52.1">CD</text>
<text x="101.8" y="49.7">10</text>
<text x="101.8" y="51.3">9</text>
<text x="186.4" y="48">1</text>
<text x="186.4" y="49.7">2</text>
<text x="186.4" y="51.3">3</text>
<text x="186.4" y="53">4</text>
<text x="190.5" y="48.9">VBUS</text>
<text x="190.5" y="50.5">D-(DM)</text>
<text x="190.5" y="52.1">D+(DP)</text>
<text x="190.5" y="53.8">ID</text>
<text x="269.5" y="49.7">D</text>
<text x="74.9" y="59.5">2</text>
<text x="74.9" y="57.9">3</text>
<text x="74.9" y="56.2">4</text>
<text x="74.9" y="54.6">5</text>
<text x="79" y="58.7">CMD</text>
<text x="79" y="57">VDD</text>
<text x="79" y="55.4">CLK</text>
<text x="163.5" y="59.5">2</text>
<text x="175.6" y="59.5">3</text>
<text x="186.4" y="54.6">5</text>
<text x="186.4" y="57.9">0</text>
<text x="190.5" y="55.4">GND</text>
<text x="190.5" y="58.7">SHIELD</text>
<text x="74.9" y="61.2">1</text>
<text x="79" y="62">D2</text>
<text x="79" y="60.3">CD/D3</text>
<text x="167.6" y="60.3">E</text>
<text x="170.4" y="63.8" transform="rotate(-90 170.4 63.8)">B</text>
<text x="171.2" y="60.3">C</text>
<text x="169.6" y="68.1" transform="rotate(-90 169.6 68.1)">1</text>
<text x="26.6" y="88.5">C</text>
<text x="269.5" y="88.5">C</text>
<text x="68.3" y="90.7">1</text>
<text x="68.3" y="92.3">3</text>
<text x="68.3" y="93.9">5</text>
<text x="68.3" y="95.6">7</text>
<text x="72.4" y="91.5">5V</text>
<text x="72.4" y="93.1">D0</text>
<text x="72.4" y="94.8">D2</text>
<text x="80.4" y="91.5">GND</text>
<text x="81.8" y="93.1">D1</text>
<text x="81.8" y="94.8">D3</text>
<text x="87" y="92.3">4</text>
<text x="87" y="93.9">6</text>
<text x="87" y="95.6">8</text>
<text x="87" y="90.7">2</text>
<text x="67.5" y="98.9">11</text>
<text x="67.5" y="100.5">13</text>
<text x="68.3" y="97.2">9</text>
<text x="72.4" y="96.4">D4</text>
<text x="72.4" y="98">D6</text>
<text x="72.4" y="99.7">D8</text>
<text x="72.4" y="101.3">D10</text>
<text x="81.1" y="101.3">D11</text>
<text x="81.8" y="96.4">D5</text>
<text x="81.8" y="98">D7</text>
<text x="81.8" y="99.7">D9</text>
<text x="87" y="97.2">10</text>
<text x="87" y="98.9">12</text>
<text x="87" y="100.5">14</text>
<text x="145" y="96.8" transform="rotate(-90 145 96.8)">A</text>
<text x="145.8" y="101" transform="rotate(-90 145.8 101)">1</text>
<text x="67.5" y="102.2">15</text>
<text x="67.5" y="103.8">17</text>
<text x="67.5" y="105.4">19</text>
<text x="67.5" y="107.1">21</text>
<text x="72.4" y="103">D12</text>
<text x="72.4" y="104.6">D14</text>
<text x="72.4" y="106.3">CS</text>
<text x="72.4" y="107.9">WR</text>
<text x="81.1" y="103">D13</text>
<text x="81.1" y="104.6">D15</text>
<text x="81.6" y="107.9">RD</text>
<text x="81.8" y="106.3">RS</text>
<text x="87" y="105.4">20</text>
<text x="87" y="102.2">16</text>
<text x="87" y="103.8">18</text>
<text x="87" y="107.1">22</text>
<text x="145" y="107.7" transform="rotate(-90 145 107.7)">K</text>
<text x="145.8" y="103.1" transform="rotate(-90 145.8 103.1)">2</text>
<text x="173.3" y="102.2">3</text>
<text x="177.4" y="103">IN</text>
<text x="181.9" y="104.8" transform="rotate(-90 181.9 104.8)">GND</text>
<text x="182.3" y="103">OUT</text>
<text x="188.7" y="102.2">2</text>
<text x="245.2" y="105.4">A</text>
<text x="249.6" y="106.3">1</text>
<text x="251.9" y="106.3">2</text>
<text x="256" y="105.4">K</text>
<text x="67.5" y="108.7">23</text>
<text x="67.5" y="110.3">25</text>
<text x="67.5" y="112">27</text>
<text x="67.5" y="113.6">29</text>
<text x="72.4" y="109.5">RST</text>
<text x="72.4" y="111.2">BLVDD</text>
<text x="72.4" y="112.8">BL_CNT TP_IRQ</text>
<text x="78.6" y="111.2">BLGND</text>
<text x="81.6" y="109.5">NC</text>
<text x="87" y="108.7">24</text>
<text x="87" y="113.6">30</text>
<text x="87" y="110.3">26</text>
<text x="87" y="112">28</text>
<text x="181.1" y="109.1" transform="rotate(-90 181.1 109.1)">1</text>
<text x="67.5" y="115.3">31</text>
<text x="67.5" y="116.9">33</text>
<text x="72.4" y="114.4">TP_CS</text>
<text x="72.4" y="116.1">TP_SI</text>
<text x="72.4" y="117.7">3V3</text>
<text x="78.3" y="114.4">TP_SCK</text>
<text x="79.3" y="116.1">TP_SO</text>
<text x="80.4" y="117.7">GND</text>
<text x="87" y="116.9">34</text>
<text x="87" y="115.3">32</text>
<text x="245.2" y="115.3">A</text>
<text x="249.6" y="116.1">1</text>
<text x="251.9" y="116.1">2</text>
<text x="256" y="115.3">K</text>
<text x="26.6" y="127.4">B</text>
<text x="269.5" y="127.4">B</text>
<text x="66.7" y="139.9">1</text>
<text x="66.7" y="141.5">2</text>
<text x="66.7" y="143.2">3</text>
<text x="70.8" y="140.7">TXD</text>
<text x="70.8" y="142.3">DTR_N</text>
<text x="70.8" y="144">RTS_N</text>
<text x="78.5" y="144">PLL_TEST</text>
<text x="81.8" y="142.3">OSC1</text>
<text x="81.8" y="140.7">OSC2</text>
<text x="88.6" y="141.5">27</text>
<text x="88.6" y="139.9">28</text>
<text x="88.6" y="143.2">26</text>
<text x="237.3" y="139.9">1</text>
<text x="237.3" y="141.5">3</text>
<text x="237.3" y="143.2">5</text>
<text x="241.4" y="140.7">Vref</text>
<text x="241.4" y="142.3">nTRST</text>
<text x="241.4" y="144">TDI</text>
<text x="247.8" y="140.7">Vsupply</text>
<text x="248.8" y="142.3">GND1</text>
<text x="248.8" y="144">GND2</text>
<text x="256" y="139.9">2</text>
<text x="256" y="141.5">4</text>
<text x="256" y="143.2">6</text>
<text x="66.7" y="144.8">4</text>
<text x="66.7" y="146.4">5</text>
<text x="66.7" y="148.1">6</text>
<text x="66.7" y="149.7">7</text>
<text x="70.8" y="145.6">VDD_325</text>
<text x="70.8" y="147.2">RXD</text>
<text x="70.8" y="148.9">RI_N</text>
<text x="80.4" y="145.6">GND_A</text>
<text x="82.6" y="148.9">GP1</text>
<text x="83.2" y="147.2">NC</text>
<text x="88.6" y="144.8">25</text>
<text x="88.6" y="149.7">22</text>
<text x="88.6" y="148.1">23</text>
<text x="88.6" y="146.4">24</text>
<text x="236.5" y="148.1">11</text>
<text x="236.5" y="149.7">13</text>
<text x="237.3" y="144.8">7</text>
<text x="237.3" y="146.4">9</text>
<text x="241.4" y="145.6">TMS</text>
<text x="241.4" y="147.2">TCK</text>
<text x="241.4" y="148.9">RTCK</text>
<text x="248.8" y="145.6">GND3</text>
<text x="248.8" y="147.2">GND4</text>
<text x="248.8" y="148.9">GND5</text>
<text x="256" y="144.8">8</text>
<text x="256" y="146.4">10</text>
<text x="256" y="148.1">12</text>
<text x="256" y="149.7">14</text>
<text x="66.7" y="154.6">8</text>
<text x="70.8" y="150.5">GND</text>
<text x="70.8" y="155.4">NC</text>
<text x="82.1" y="152.2">GND</text>
<text x="82.6" y="150.5">GP0</text>
<text x="88.6" y="151.3">21</text>
<text x="127.4" y="153">1</text>
<text x="127.4" y="154.6">2</text>
<text x="131.5" y="153.8">VBUS</text>
<text x="131.5" y="155.4">D-(DM)</text>
<text x="236.5" y="151.3">15</text>
<text x="236.5" y="153">17</text>
<text x="236.5" y="154.6">19</text>
<text x="241.4" y="150.5">TDO</text>
<text x="241.4" y="152.2">nSRST</text>
<text x="241.4" y="153.8">DBGRQ</text>
<text x="241.4" y="155.4">DBGACK</text>
<text x="248.8" y="150.5">GND6</text>
<text x="248.8" y="152.2">GND7</text>
<text x="248.8" y="153.8">GND8</text>
<text x="248.8" y="155.4">GND9</text>
<text x="256" y="151.3">16</text>
<text x="256" y="153">18</text>
<text x="256" y="154.6">20</text>
<text x="65.8" y="159.6">10</text>
<text x="65.8" y="161.2">11</text>
<text x="66.7" y="157.9">9</text>
<text x="70.8" y="158.7">DSR_N</text>
<text x="70.8" y="160.4">DCD_N</text>
<text x="80.6" y="157.1">VDD_5</text>
<text x="82.1" y="160.4">GND</text>
<text x="83.2" y="158.7">NC</text>
<text x="88.6" y="159.6">18</text>
<text x="88.6" y="157.9">19</text>
<text x="88.6" y="156.3">20</text>
<text x="127.4" y="156.3">3</text>
<text x="127.4" y="157.9">4</text>
<text x="127.4" y="159.6">5</text>
<text x="131.5" y="157.1">D+(DP)</text>
<text x="131.5" y="158.7">ID</text>
<text x="131.5" y="160.4">GND</text>
<text x="26.6" y="166.3">A</text>
<text x="65.8" y="162.8">12</text>
<text x="65.8" y="164.5">13</text>
<text x="65.8" y="166.1">14</text>
<text x="70.8" y="162">CTS_N</text>
<text x="70.8" y="163.6">SHTD_N</text>
<text x="70.8" y="165.3">EE_CLK</text>
<text x="70.8" y="166.9">EE_DATA</text>
<text x="80.9" y="165.3">VO_33</text>
<text x="82.9" y="166.9">DM</text>
<text x="88.6" y="167.7">15</text>
<text x="88.6" y="166.1">16</text>
<text x="88.6" y="164.5">17</text>
<text x="127.4" y="162.8">0</text>
<text x="131.5" y="163.6">SHIELD</text>
<text x="269.5" y="166.3">A</text>
<text x="83.4" y="168.6">DP</text>
<text x="211.7" y="169.4">Title</text>
<text x="211.7" y="174.3">Size</text>
<text x="211.7" y="179.2">Date:</text>
<text x="212.5" y="176.8">B</text>
<text x="219.1" y="179.2">7-Nov-2010</text>
<text x="219.9" y="174.3">Number</text>
<text x="244.5" y="179.2">Sheet</text>
<text x="249.1" y="179.2">of</text>
<text x="252.7" y="174.3">Revision</text>
<text x="45.7" y="183.3">1</text>
<text x="86.7" y="183.3">2</text>
<text x="127.7" y="183.3">3</text>
<text x="168.7" y="183.3">4</text>
<text x="209.7" y="183.3">5</text>
<text x="211.7" y="180.9">File:</text>
<text x="219.1" y="180.9">F:\浩宇电子\HY-MiniSTM32\HY-MiniSTM32.Ddb</text>
<text x="244.5" y="180.9">Drawn By:</text>
<text x="250.8" y="183.3">6</text>
</g>
<g font-size="1.5" fill="#00f">
<text x="65.3" y="39.8">3V3</text>
<text x="185.5" y="39.8">5V</text>
<text x="70.3" y="57">3V3</text>
<text x="162.2" y="57.9">3V3</text>
<text x="90" y="71.8">3V3</text>
<text x="65.3" y="72.6">3V3</text>
<text x="144.4" y="89">5V</text>
<text x="114.9" y="95.6">5V</text>
<text x="126.1" y="95.6">3V3</text>
<text x="35.8" y="101.3">3V3</text>
<text x="165.8" y="100.5">5V</text>
<text x="195" y="100.5">3V3</text>
<text x="59.4" y="111.2">5V</text>
<text x="40.7" y="117.7">3V3</text>
<text x="222.9" y="131.7">3V3</text>
<text x="58.6" y="144">3V3</text>
<text x="126.4" y="144.8">5V</text>
<text x="99.6" y="157.1">5V</text>
</g>
<g font-size="1.5" fill="#800000">
<text x="255.7" y="38.2">3V3</text>
<text x="230.6" y="47.2">USER_KEYA</text>
<text x="46" y="50.5">SDIO_D1</text>
<text x="46" y="52.1">SDIO_D0</text>
<text x="151.8" y="48.9">USB_DM</text>
<text x="151.8" y="53.8">USB_DP</text>
<text x="44.3" y="58.7">SDIO_CMD</text>
<text x="45.7" y="55.4">SDIO_CK</text>
<text x="46" y="60.3">SDIO_D3</text>
<text x="46" y="62">SDIO_D2</text>
<text x="83.2" y="68.5">SD_CD</text>
<text x="145.3" y="68.5">USB_EN</text>
<text x="230.6" y="78.4">USER_KEYB</text>
<text x="55.3" y="93.1">FSMC_D0</text>
<text x="55.3" y="94.8">FSMC_D2</text>
<text x="96.3" y="93.1">FSMC_D1</text>
<text x="96.3" y="94.8">FSMC_D3</text>
<text x="255.7" y="92.3">3V3</text>
<text x="54.5" y="101.3">FSMC_D10</text>
<text x="55.3" y="96.4">FSMC_D4</text>
<text x="55.3" y="98">FSMC_D6</text>
<text x="55.3" y="99.7">FSMC_D8</text>
<text x="95.5" y="101.3">FSMC_D11</text>
<text x="96.3" y="96.4">FSMC_D5</text>
<text x="96.3" y="98">FSMC_D7</text>
<text x="96.3" y="99.7">FSMC_D9</text>
<text x="35" y="106.3">LCD_CS</text>
<text x="54.5" y="103">FSMC_D12</text>
<text x="54.5" y="104.6">FSMC_D14</text>
<text x="55.7" y="107.9">LCD_WR</text>
<text x="95.5" y="103">FSMC_D13</text>
<text x="95.5" y="104.6">FSMC_D15</text>
<text x="97" y="107.9">LCD_RD</text>
<text x="97.3" y="106.3">LCD_RS</text>
<text x="228.9" y="106.3">LED1</text>
<text x="51.2" y="112.8">BL_CNT</text>
<text x="58.9" y="109.5">RST</text>
<text x="105.9" y="112.8">TP_IRQ</text>
<text x="36" y="114.4">TP_CS</text>
<text x="55.2" y="116.1">SPI_MOSI</text>
<text x="96" y="114.4">SPI_SCK</text>
<text x="96" y="116.1">SPI_MISO</text>
<text x="228.9" y="116.1">LED2</text>
<text x="51.7" y="140.7">USART1_RX</text>
<text x="203.5" y="142.3">JTRST</text>
<text x="204.7" y="144">JTDI</text>
<text x="51.9" y="147.2">USART1_TX</text>
<text x="204" y="145.6">JTMS</text>
<text x="204.1" y="147.2">JTCK</text>
<text x="204" y="150.5">JTDO</text>
</g>
<g font-size="1.5" fill="#000080">
<text x="62.2" y="44.6">R17</text>
<text x="62.2" y="46.2">10K</text>
<text x="67.2" y="44.6">R19</text>
<text x="67.2" y="46.2">10K</text>
<text x="72.1" y="44.6">R21</text>
<text x="72.1" y="46.2">10K</text>
<text x="168.1" y="47.4">R36</text>
<text x="186.9" y="44.6">R4</text>
<text x="186.9" y="46.2">0R CN2</text>
<text x="248.5" y="45.7">R5</text>
<text x="257.5" y="42.9">R24</text>
<text x="257.5" y="44.6">10K</text>
<text x="78" y="48">CN1</text>
<text x="168.1" y="50.3">22R</text>
<text x="168.1" y="52.3">R37</text>
<text x="248.5" y="48.7">0R</text>
<text x="256.8" y="53">KEYA</text>
<text x="258.5" y="51.3">S3</text>
<text x="168.1" y="55.2">22R</text>
<text x="177.1" y="56.1">R40</text>
<text x="177.1" y="57.7">1K5</text>
<text x="62.2" y="65.9">R18</text>
<text x="67.2" y="65.9">R20</text>
<text x="72.1" y="65.9">R22</text>
<text x="164" y="64.3">R23</text>
<text x="164" y="65.9">10K</text>
<text x="173.1" y="61.2">Q1</text>
<text x="173.1" y="62.8">8550</text>
<text x="177.9" y="62.1">R11</text>
<text x="177.9" y="63.4">510R</text>
<text x="185.9" y="62.6">LD1</text>
<text x="185.9" y="64.3">LED</text>
<text x="189.6" y="61.2">MINI-USB</text>
<text x="62.2" y="67.5">10K</text>
<text x="67.2" y="67.5">10K</text>
<text x="72.1" y="67.5">10K</text>
<text x="78" y="66.1">TF-SD</text>
<text x="95.9" y="67.1">R3</text>
<text x="95.9" y="70.3">R26</text>
<text x="99.1" y="66.7">0R</text>
<text x="99.1" y="70">10K</text>
<text x="158.2" y="67.1">R34</text>
<text x="158.2" y="70">1K</text>
<text x="248.5" y="76.9">R13</text>
<text x="257.5" y="74.1">R27</text>
<text x="257.5" y="75.7">10K</text>
<text x="248.5" y="79.8">510R</text>
<text x="258.5" y="82.5">S4</text>
<text x="71.4" y="89">CN4</text>
<text x="256.8" y="84.1">KEYB</text>
<text x="145.9" y="93.8">R35</text>
<text x="145.9" y="95.4">1K</text>
<text x="41.7" y="99.8">R25</text>
<text x="117.4" y="100.4">C18</text>
<text x="117.4" y="102">104</text>
<text x="128.8" y="100.4">C19</text>
<text x="128.8" y="102">104</text>
<text x="149.9" y="102">LD2</text>
<text x="176.4" y="98.9">U2</text>
<text x="179.7" y="98.9">LT1117-3.3</text>
<text x="41.7" y="102.8">10K</text>
<text x="149.9" y="103.6">PWR</text>
<text x="173.1" y="106.9">C27</text>
<text x="192.8" y="106.9">C28</text>
<text x="197.8" y="106.9">C20</text>
<text x="241.9" y="104.8">R12</text>
<text x="241.9" y="107.7">510R</text>
<text x="248.5" y="102.5">LD3</text>
<text x="46.6" y="111.3">R6</text>
<text x="46.6" y="112.6">0R</text>
<text x="49.9" y="108.1">R7</text>
<text x="49.9" y="109.4">0R</text>
<text x="94.2" y="109.7">R8</text>
<text x="94.2" y="111">0R</text>
<text x="168.2" y="108.5">C22</text>
<text x="168.2" y="110.2">104</text>
<text x="173.1" y="108.5">22uF</text>
<text x="191.2" y="110.2">22uF</text>
<text x="197.8" y="108.5">104</text>
<text x="248.5" y="108.5">LED1</text>
<text x="248.5" y="112.3">LD4</text>
<text x="46.6" y="119.5">R28</text>
<text x="241.9" y="114.6">R14</text>
<text x="241.9" y="117.6">510R</text>
<text x="248.5" y="118.4">LED2</text>
<text x="46.6" y="120.8">10K</text>
<text x="71.4" y="120.2">HY32D</text>
<text x="86.2" y="134.8">C5</text>
<text x="86.2" y="136.4">10P</text>
<text x="92.6" y="134.9">Y3</text>
<text x="99.3" y="134.8">C6</text>
<text x="99.3" y="136.4">10P</text>
<text x="51.6" y="143.2">C21</text>
<text x="69.8" y="138.2">U3</text>
<text x="92.6" y="139.9">12M</text>
<text x="221.4" y="139.7">R29 R30 R31 R32</text>
<text x="221.4" y="141.4">10K</text>
<text x="224.7" y="141.4">10K</text>
<text x="227.9" y="141.4">10K 10K</text>
<text x="240.4" y="138.2">CN5</text>
<text x="51.6" y="144.8">104</text>
<text x="127.9" y="149.5">R9</text>
<text x="96" y="154.5">C24</text>
<text x="113.9" y="154">R38</text>
<text x="117.2" y="153.6">22R</text>
<text x="127.9" y="151.2">0R CN3</text>
<text x="92.7" y="161">C23</text>
<text x="96" y="156.1">104</text>
<text x="113.9" y="158.9">R39</text>
<text x="117.2" y="158.6">22R</text>
<text x="223" y="156.1">R33</text>
<text x="223" y="157.7">10K</text>
<text x="242.1" y="157.9">JTAG</text>
<text x="92.7" y="164.3">104</text>
<text x="99.3" y="162.7">C29</text>
<text x="99.3" y="164.3">10u</text>
<text x="115.5" y="167.1">R41</text>
<text x="130.5" y="166.1">MINI-USB</text>
<text x="69.8" y="171">PL2303HX</text>
<text x="115.5" y="168.4">1K5</text>
</g>
<g font-size="1.5" fill="#f00">
<text x="179.7" y="49.7">D-</text>
<text x="179.7" y="51.3">D+</text>
<text x="41.9" y="105.4">LCD_CS</text>
<text x="63.2" y="108.7">RST</text>
<text x="61.6" y="139.9">PA10</text>
<text x="61.6" y="146.4">PA9</text>
<text x="230.6" y="151.3">RST</text>
</g>
<text font-size="1.5" fill="#0000bf" x="67.3" y="89">5V</text>
</svg>
